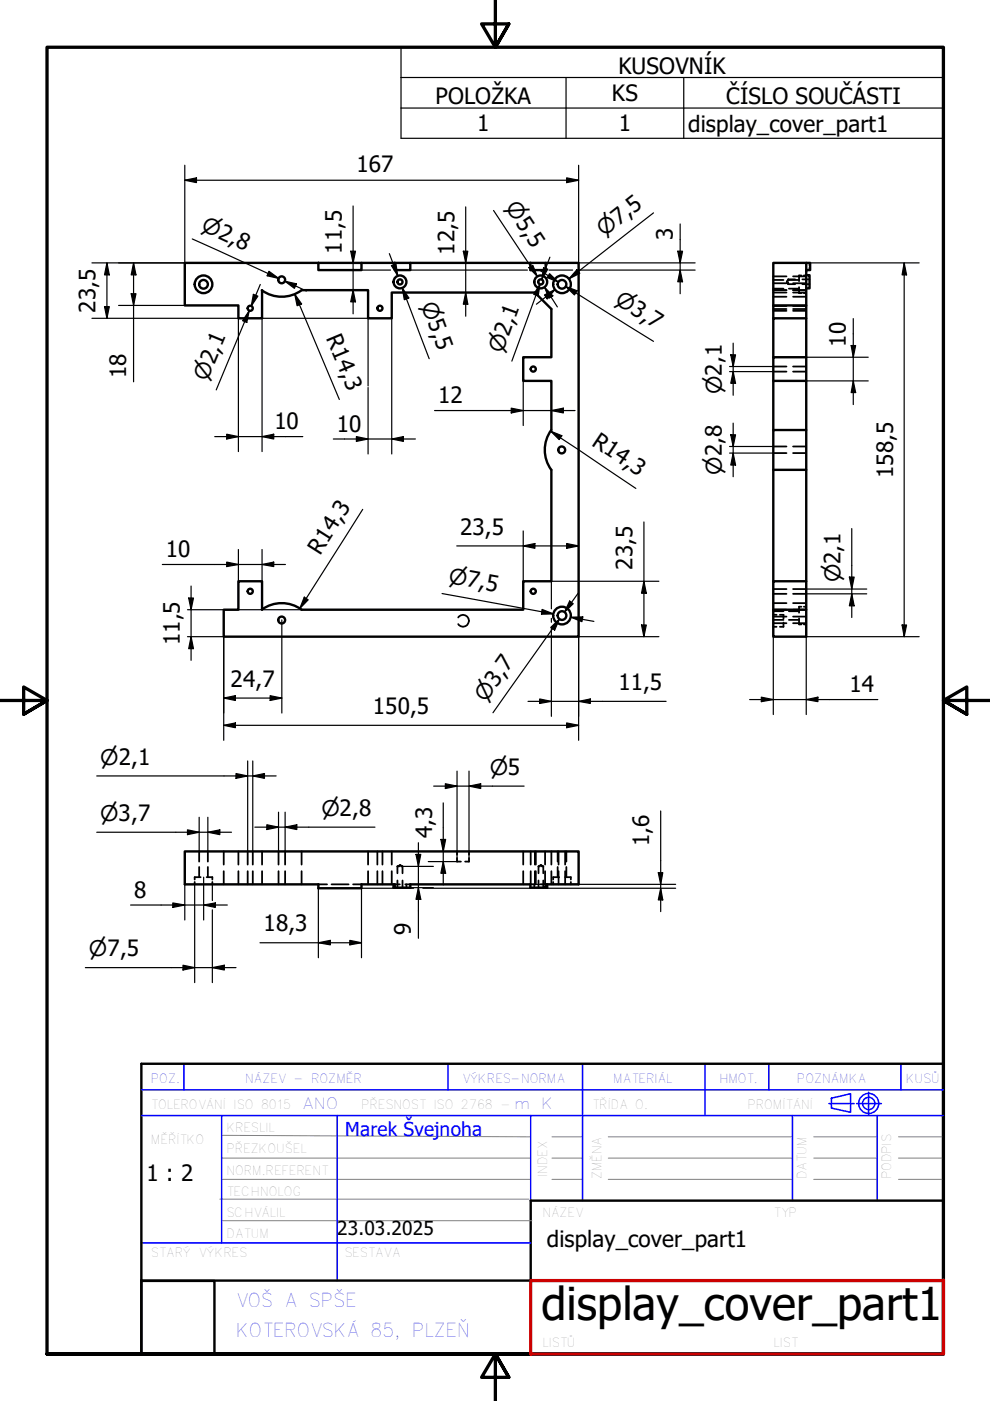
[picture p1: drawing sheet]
<svg xmlns="http://www.w3.org/2000/svg" width="210mm" height="297mm" viewBox="0 0 210 297" stroke-linecap="round" stroke-linejoin="round" font-family="sans-serif">
<g fill="none" stroke="#000" stroke-width=".38">
<path d="M164 58.6h2.8M164 59.4h2.1M166.9 59.5v.4M167.1 59.2v.3M167.1 59.9v.3M167.1 59.2l-.1 .2M167.1 59.2h1.5M167.3 59.4h2.1M168.1 58.6h2.8M169.9 58.4h-.5v1.2M170.1 59.2h1.5M170.4 58.4h.5"/>
<path d="M171.6 55.7v.5M171.6 56.8v.5M164 61.5h2.8M164 62h2.8M164 62.9h2.8M164 65.5h2.8M164 60.1h2.8M164 64.9h2.8M164 65.9h2.8M164 77.7h2.8M164 78.8h2.8M164 61.2h2.1"/>
<path d="M167 60.1l.1 .1M167.1 60.2h1.5M167.3 61.2h2.1M168.1 61.5h2.8M168.1 62h2.8M168.1 62.9h2.8M168.1 65.5h2.8M168.1 60.1h2.8M168.1 64.9h2.8M168.1 65.9h2.8M168.1 77.7h2.8M168.1 78.8h2.8"/>
<path d="M169.4 60.9v1.3h.5M170.1 60.2h1.5M170.4 62.2h.5M164 94.7h2.8M164 96.1h2.8M168.1 94.7h2.8M168.1 96.1h2.8M97.2 130.9a1.25 1.25 0 0 1 1.8-.2 1.25 1.25 0 0 1 0 1.9 1.25 1.25 0 0 1-1.8-.3M164 129.3h2.8M164 127.9h2.8M164 132.9h.7M164 130.4h.7"/>
<path d="M164 130.7h2.8M164 132.1h2.8M164 124.9h2.8M164 125.9h2.8M164 129.6h2.1M164 131.4h2.1M165.4 130.4h.7v.8M166.1 132v.9h-.7M167.3 129.6h2.1M167.3 131.4h2.1M168.1 129.3h2.8M168.1 127.9h2.8"/>
<path d="M168.1 130.7h2.8M168.1 132.1h2.8M168.1 124.9h2.8M168.1 125.9h2.8M169.4 131.1v1.3h.5M169.9 128.6h-.5v1.3M170.4 132.4h.5M170.4 128.6h.5M41.3 187v.5M42.2 180.5v2.2M42.2 183.8v2.2M42.5 186h-1.2v.5"/>
<path d="M43.8 186h1.2v.5M44.1 180.5v2.2M44.1 183.8v2.2M45 187v.5M47.4 180.5v2.8M47.4 184.7v2.8M50.5 180.5v2.8M50.5 184.7v2.8M52.5 180.5v2.8M52.5 184.7v2.8M53.6 180.5v2.8M53.6 184.7v2.8"/>
<path d="M55.6 180.5v2.8M55.6 184.7v2.8M59.1 180.5v2.8M59.1 184.7v2.8M60.5 180.5v2.8M60.5 184.7v2.8M63.9 180.5v2.8M63.9 184.7v2.8M67.5 187.5h1.8M70.3 187.5h3.6M74.9 187.5h1.7M78 180.5v2.8"/>
<path d="M78 184.7v2.8M80 180.5v2.8M80 184.7v2.8M81.1 180.5v2.8M81.1 184.7v2.8M83.1 180.5v2.8M83.1 184.7v2.8M83.7 187.5h1.1M84.3 183.7h.3M84.3 183.7v1.5M84.3 186.7v1.5M84.5 183.6l-.2 .1"/>
<path d="M84.6 183.5l.2-.1 .2 .1M85 183.7h.3M85.2 183.6l.1 .1M85.3 183.7v1.5M85.3 186.7v1.5M85.9 187.5h1.1M86.2 187.5v.3M86.2 187.9v.3M96.9 181.9v.8h.8M96.9 180.5v.7M99.4 181.9v.8h-.8M99.4 180.5v.7"/>
<path d="M110.9 180.5v2.8M110.9 184.7v2.8M112.5 187.5h1M112.5 180.5v2.8M112.5 184.7v2.8M113.3 187.5v.3M113.3 187.9v.3M113.4 180.5v2.8M113.4 184.7v2.8M113.6 180.5v2.8M113.6 184.7v2.8M114.2 183.7h.3"/>
<path d="M114.2 183.7v1.5M114.2 186.7v1.5M114.3 183.6l-.1 .1M114.5 183.5l.2-.1 .2 .1M114.6 187.5h1.1M114.9 183.7h.3M115 183.6l.2 .1M115.2 183.7v1.5M115.2 186.7v1.5M115.6 180.5v2.8M115.6 184.7v2.8M116.9 180.5v2.8"/>
<path d="M116.9 184.7v2.8M117.3 187v.5M118.2 180.5v2.2M118.2 183.8v2.2M118.4 180.5v2.8M118.4 184.7v2.8M118.6 186h-1.3v.5M119.8 186h1.2v.5M119.8 180.5v2.8M119.8 184.7v2.8M120.1 180.5v2.2M120.1 183.8v2.2"/>
<path d="M121 187v.5"/>
</g>
<g fill="none" stroke="#000" stroke-width=".51">
<path d="M67.5 55.7h9.1v1.6h-9.1zM67.5 55.7h-28.3v9.1h11.3v2.7h5.1v-6M76.6 55.7h7.1M83.7 55.7h3.3v1.6h-3.3zM87 55.7h25.5M112.5 55.7h3.2v1.6h-3.2zM115.7 55.7h7v79.3h-75.3v-5.7h3.1v-6.1h5.1v6.1M170.9 57.3h.9v-1.6h-.9v79.3h-6.9v-5.7h6.9M170.9 55.7h-6.9v9.1M170.9 58.3h.7v2.8h-.7M55.5 61.5a7.1 7.1 0 0 0 8.4 0h14.1v6h5.1v-5.5h30.3l3.5 3.5v10.2h-6v5.1h6v10.4a7.1 7.1 0 0 0 0 8.4v23.6h-6v6.1h-47M170.9 67.5h-6.9v8.2"/>
<path d="M170.9 64.8h-6.9v2.7M170.9 75.7h-6.9v5.1M170.9 99.6h-6.9v23.6M170.9 91.2h-6.9v8.4M170.9 80.8h-6.9v10.4M55.5 129.2a7.1 7.1 0 0 1 8.4 .1M170.9 123.2h-6.9v6.1M39.2 180.5h83.5v7h-7v.7h-3.2v-.7h-25.5v.7h-3.3v-.7h-7.1v.8h-9.1v-.8h-28.3zM83.4 187.5v.7h.3M116 187.5v.7h-.3"/>
<circle cx="59.7" cy="59.3" r=".73"/>
<circle cx="84.8" cy="59.8" r=".54"/>
<circle cx="84.8" cy="59.8" r="1.37"/>
<circle cx="114.6" cy="59.8" r=".54"/>
<circle cx="114.6" cy="59.8" r="1.37"/>
<circle cx="43.1" cy="60.3" r=".92"/>
<circle cx="43.1" cy="60.3" r="1.87"/>
<circle cx="53.1" cy="65.4" r=".54"/>
<circle cx="80.5" cy="65.4" r=".54"/>
<circle cx="113.1" cy="78.2" r=".54"/>
<circle cx="119.2" cy="60.3" r=".92"/>
<circle cx="119.2" cy="60.3" r="1.87"/>
<circle cx="119.1" cy="95.4" r=".73"/>
<circle cx="53.1" cy="125.4" r=".54"/>
<circle cx="59.7" cy="131.5" r=".73"/>
<circle cx="113.1" cy="125.4" r=".54"/>
<circle cx="119.2" cy="130.5" r=".92"/>
<circle cx="119.2" cy="130.5" r="1.87"/>
</g>
<path d="M85 16.4v-6.4h115v6.4M85 16.4h115v6.5M85 16.4v12.9h115v-6.4M120 16.4v12.9M145 16.4v12.9M85 22.9h115" fill="none" stroke="#000" stroke-width=".25"/>
<path d="M105 0v10l-2.9-4.9h5.8l-2.9 4.9 2.9-4.9M0 148.5h10l-5-2.8v5.7l5-2.9-5 2.9M210 148.5h-10l5-2.8v5.7l-5-2.9 5 2.9M10 287.1v-277.1h190v277.1h-190h190M107.9 292l-2.9-4.9 2.9 4.9h-5.8l2.9-4.9v9.9" fill="none" stroke="#000" stroke-width=".7"/>
<!-- layer: 1_SILNA -->
<path d="M200 254.6h-87.5v16.9M30 271.6h15.5v15.5h-15.5zM30 271.5h82.6M200 271.4v-45.9h-170v61.6h82.6" fill="none" stroke="#000" stroke-width=".51"/>
<!-- layer: 2_SLABA -->
<g fill="none" stroke="#808080" stroke-width=".21">
<path d="M46.6 254.2h65.5M47 245.5h65.5M47 240.7l65.5 .3M47 250h65.5M47.2 258.8h65.6M117 241h6.5M117 245.5h6.5M117 250h6.5M129 241h39M129 245.5h39M129 250h39M172.5 241h13.5"/>
<path d="M172.5 245.5h13.5M172.5 250h13.5M190.5 241h9.5M190.5 245.5h9.5M190.5 250h9.5"/>
</g>
<!-- layer: 8_TEXTY -->
<g fill="none" stroke="#00f" stroke-width=".32">
<path d="M30 236.5h170M30 231.1h170M39 225.5v5.6M47 236.6v27M71.5 236.5v35M95 225.5v5.6M112.5 236.5v18.1M123.5 225.5v29.1M149.5 225.5v11M163 225.5v5.6M168 236.5v18.1M175.8 234h5.3"/>
<path d="M176.3 232.8l4-.9v3.9l-4-.9zM181.6 234h5.3M184.1 231.6v4.7M186 236.5v18.1M191 225.5v5.6M30 263.5h82.5"/>
<circle cx="184.2" cy="234" r="2.13"/>
<circle cx="184.2" cy="234" r="1.3"/>
</g>
<!-- layer: 3_TUCNA -->
<path d="M112.6 271.5h87.4M200 271.4v15.7h-87.5v-15.6" fill="none" stroke="#c00" stroke-width=".7"/>
<g fill="none" stroke="#000" stroke-width=".25">
<path d="M39.2 38.2l2.5-.5v1zM39.2 38.2h83.5M39.2 35v20.7M120.1 37.7l2.6 .5-2.6 .5zM122.7 35v20.7M19.5 55.7h127.9M22.7 55.7l.5 2.6h-1zM22.7 55.7v11.8M28.3 55.7l.5 2.6h-1zM28.3 55.7v25.2M40.8 50.7l18.3 8.3-2.3-1M57 57.5l2.1 1.5-2.5-.5z"/>
<path d="M60.4 59.6l2.5 .6-.5 .9zM60.4 59.6l4.6 2.1M74.4 53.3h1l-.5 2.4zM74.9 43.7v22.8M76.6 57.3h6.2M82.5 53.8l1.8 4.7M83 56.3l.9-.4 .4 2.6zM85 57.3h26.8M98.2 53.3h1l-.5 2.4zM98.7 43.9v23.1M104.6 44.6l9.3 14-1.4-2.1M112.1 56.8l.9-.6 .9 2.4z"/>
<path d="M114.2 57.1l4.2 2.7M114.2 57.3h.3M115.3 56.8l.8 .3-1.2 2.1zM116.4 57.3h5M116.5 58l1.9 1.8-2.4-.9zM116.6 54.5l-1.7 4.7M122.2 57.3h25.2M122.3 57.2l.6 .8-2.3 1.1zM138.6 45.1l-18 14 2-1.5M143.7 53.3h1l-.5 2.4zM144.2 57.3l.5 2.4h-1zM144.2 47.5v14.8"/>
<path d="M170.9 55.7h24M191.7 55.7l.5 2.6h-.9zM191.7 55.7v79.3M19.5 67.5h31.6M22.2 65h1l-.5 2.5zM25.1 64.8h14.1M27.8 62.3h1l-.5 2.5zM50.5 67.5v28.2M51.9 68.2l.9-2.3-7 16.8M52.8 65.9l-.5 2.5-.9-.4zM53.2 67.5h24.8v14.3M53.7 62.4l1 .4-1.4 2.1z"/>
<path d="M55.2 60.3l-1.9 4.6M55.6 67.5v28.2M62.5 62.3l1.4 2.1-.9 .4zM62.5 62.3l9.4 22.4M74.9 61.5l.5 2.5h-1zM83.1 67.5v28.8M85.3 61l1.4 2.2-1 .3zM86.2 63.4l-.9-2.4 5.7 15.1M98.7 62l.5 2.5h-1zM113.7 62.6l.8-2.4-6 16.4M114.5 60.2l-.4 2.5-.9-.3zM115.4 62.5l2.3-1.1-1.7 2z"/>
<path d="M115.4 60.9l1.8 1.8-.8 .5zM115.4 60.9l2.8 4.2M117.7 61.4l-4 3.1M120 60.8l2.4 .8-.6 .9zM122 62.1l-2-1.3 18.6 11.6M154.7 78.8h9.3M154.7 77.7h9.3M154.9 75.2h1.1l-.6 2.5zM155.4 78.8l.6 2.5h-1.1zM155.4 72.8v11M170.9 75.7h13.2M180.5 73.3h.9l-.5 2.4z"/>
<path d="M180.9 67.5v18.3M45.5 92.6h18.7M48.1 92.1l2.4 .5-2.4 .5zM55.6 92.6l2.4-.5v1zM70.7 93.1h17.4M75.6 92.6l2.4 .5-2.4 .5zM78 82.2v14.1M83.1 93.1l2.4-.5v1zM92.1 87h29.8M108.4 86.5l2.5 .5-2.5 .6zM110.9 80.8v9.4M116.8 91.4l2.3 1-.5 .8z"/>
<path d="M116.8 91.4l18 12.2M116.9 87l2.5-.5v1.1zM154.7 96.1h9.3M154.7 94.7h9.3M154.9 92.2h1.1l-.6 2.5zM155.4 96.1l.6 2.5h-1.1zM155.4 89.7v11.4M170.9 80.8h13.2M180.9 80.8l.5 2.4h-.9zM34.4 119.7h26.1M48.1 119.2l2.4 .5-2.4 .4zM50.5 116.5v6.7"/>
<path d="M55.6 119.7l2.4-.5v.9zM55.6 116.5v6.7M76.9 108l-13.3 21M96.8 115.7h25.9M110.9 115.7l2.5-.5v1.1zM110.9 112.6v10.6M120.1 115.2l2.6 .5-2.6 .6zM136.5 110.7v24.3M180.6 112.1v18.8M39.8 135h7.6v22M39.8 129.3h24.1M40 126.8h1l-.5 2.5z"/>
<path d="M40.5 135l.5 2.5h-1zM40.5 124.3v15.7M59.8 131.4v19.8M64.5 126.6l.8 .6-1.7 1.8zM93.7 125.8l23.6 4.4-2.4-.5M114.9 129.2l2.4 1h-2.5zM116.8 133l1.8-1.8-1 2.4zM116.9 131.1v.8M116.9 133v18.9M117.2 133.3l1.4-2.1-14.1 19.9M120.8 127.4l.7 .6-1.8 1.8zM121 130.9l2.6-.1-.2 1z"/>
<path d="M121 130.9l4.9 .8M122.6 125.7l-2.9 4.1M136 132.5h1l-.5 2.5zM136.5 123.2l.5 2.6h-1zM139.7 135h-17v22M139.7 123.2h-22.8v5.9M164 123.2v28.3M170.9 135h24M170.9 124.9h12.9M170.9 125.9h12.9M170.9 123.2v28.3M180.1 122.4h1l-.5 2.5z"/>
<path d="M180.6 125.9l.5 2.5h-1zM191.3 132.5h.9l-.5 2.5zM47.4 153.8l2.5-.5v1zM47.4 148l2.5-.5v1zM47.4 153.8h75.3M47.4 148h12.4M57.3 147.5l2.5 .5-2.5 .5zM112 148.7h29.2M114.4 148.2l2.5 .5-2.5 .4zM120.1 153.3l2.6 .5-2.6 .5zM122.7 148.7l2.5-.5v.9zM158.9 148.3h27.2"/>
<path d="M161.4 147.8l2.6 .5-2.6 .5zM170.9 148.3l2.5-.5v1zM20.5 176.5h28.6M20.5 164.5h38M39.8 175.9l2.4 .6-2.4 .5zM42.2 173.3v7.2M44.1 176.5l2.5-.6v1.1zM44.1 173.3v7.2M50 164l2.5 .5-2.5 .5zM52.5 161.3v19.2M53.6 164.5l2.5-.5v1zM53.6 161.3v19.2"/>
<path d="M54 175.4h25.5M56.6 174.9l2.5 .5-2.5 .5zM59.1 172.2v8.3M60.5 175.4l2.4-.5v1zM60.5 172.2v8.3M88.7 178.7v20.2M91.9 166.7h19.2M93.5 178h1l-.5 2.5zM94 170.2v17.4M94.4 166.2l2.5 .5-2.5 .5zM96.9 163.5v19.2h-6.1M99.4 166.7l2.5-.5v1z"/>
<path d="M99.4 163.5v19.2M140.1 171.9v21.4M27.7 191.9h20.5M36.6 191.4l2.6 .5-2.6 .5zM39.2 187.5v7.6M41.3 187.5v20.8M43.2 191.9l2.5-.5v1zM43.2 186v9.1M45 187.5v3.4M45 192.9v15.4M55.1 199.9h21.5M67.5 199.9l2.5-.5v.9z"/>
<path d="M67.5 188.3v14.8M74.2 199.4l2.4 .5-2.4 .4zM85.3 183.7h6.6M87 188.2h4.9M87.7 188.3h-11.1v14.8M88.2 181.2h1l-.5 2.5zM88.7 188.2l.5 2.5h-1zM89.7 188.3h53.6M94 182.7l.5 2.5h-1zM112.5 187.5h30.8M139.6 185h.9l-.4 2.5zM140.1 188.3l.4 2.5h-.9z"/>
<path d="M18.1 205.2h31.9M38.8 204.6l2.5 .6-2.5 .5zM45 205.2l2.6-.6v1.1z"/>
</g>
<g fill="#000">
<path d="M39.2 38.2l2.5-.5v1zM120.1 37.7l2.6 .5-2.6 .5zM22.7 55.7l.5 2.6h-1zM28.3 55.7l.5 2.6h-1zM57 57.5l2.1 1.5-2.5-.5zM74.4 53.3h1l-.5 2.4zM83 56.3l.9-.4 .4 2.6zM98.2 53.3h1l-.5 2.4zM112.1 56.8l.9-.6 .9 2.4zM115.3 56.8l.8 .3-1.2 2.1zM116.5 58l1.9 1.8-2.4-.9zM122.3 57.2l.6 .8-2.3 1.1z"/>
<path d="M143.7 53.3h1l-.5 2.4zM144.2 57.3l.5 2.4h-1zM191.7 55.7l.5 2.6h-.9zM22.2 65h1l-.5 2.5zM27.8 62.3h1l-.5 2.5zM52.8 65.9l-.5 2.5-.9-.4zM53.7 62.4l1 .4-1.4 2.1zM60.4 59.6l2.5 .6-.5 .9zM62.5 62.3l1.4 2.1-.9 .4zM74.9 61.5l.5 2.5h-1zM85.3 61l1.4 2.2-1 .3zM98.7 62l.5 2.5h-1z"/>
<path d="M114.5 60.2l-.4 2.5-.9-.3zM115.4 62.5l2.3-1.1-1.7 2zM115.4 60.9l1.8 1.8-.8 .5zM120 60.8l2.4 .8-.6 .9zM154.9 75.2h1.1l-.6 2.5zM180.5 73.3h.9l-.5 2.4zM48.1 92.1l2.4 .5-2.4 .5zM55.6 92.6l2.4-.5v1zM75.6 92.6l2.4 .5-2.4 .5zM83.1 93.1l2.4-.5v1zM108.4 86.5l2.5 .5-2.5 .6zM116.8 91.4l2.3 1-.5 .8z"/>
<path d="M116.9 87l2.5-.5v1.1zM154.9 92.2h1.1l-.6 2.5zM155.4 96.1l.6 2.5h-1.1zM155.4 78.8l.6 2.5h-1.1zM180.9 80.8l.5 2.4h-.9zM55.6 119.7l2.4-.5v.9zM110.9 115.7l2.5-.5v1.1zM120.1 115.2l2.6 .5-2.6 .6zM40 126.8h1l-.5 2.5zM40.5 135l.5 2.5h-1zM48.1 119.2l2.4 .5-2.4 .4zM64.5 126.6l.8 .6-1.7 1.8z"/>
<path d="M114.9 129.2l2.4 1h-2.5zM116.8 133l1.8-1.8-1 2.4zM120.8 127.4l.7 .6-1.8 1.8zM121 130.9l2.6-.1-.2 1zM136 132.5h1l-.5 2.5zM136.5 123.2l.5 2.6h-1zM180.1 122.4h1l-.5 2.5zM180.6 125.9l.5 2.5h-1zM191.3 132.5h.9l-.5 2.5zM47.4 153.8l2.5-.5v1zM47.4 148l2.5-.5v1zM57.3 147.5l2.5 .5-2.5 .5z"/>
<path d="M114.4 148.2l2.5 .5-2.5 .4zM120.1 153.3l2.6 .5-2.6 .5zM122.7 148.7l2.5-.5v.9zM161.4 147.8l2.6 .5-2.6 .5zM170.9 148.3l2.5-.5v1zM39.8 175.9l2.4 .6-2.4 .5zM44.1 176.5l2.5-.6v1.1zM50 164l2.5 .5-2.5 .5zM53.6 164.5l2.5-.5v1zM56.6 174.9l2.5 .5-2.5 .5zM60.5 175.4l2.4-.5v1zM93.5 178h1l-.5 2.5z"/>
<path d="M94.4 166.2l2.5 .5-2.5 .5zM99.4 166.7l2.5-.5v1zM36.6 191.4l2.6 .5-2.6 .5zM43.2 191.9l2.5-.5v1zM67.5 199.9l2.5-.5v.9zM88.2 181.2h1l-.5 2.5zM88.7 188.2l.5 2.5h-1zM94 182.7l.5 2.5h-1zM139.6 185h.9l-.4 2.5zM140.1 188.3l.4 2.5h-.9zM38.8 204.6l2.5 .6-2.5 .5zM45 205.2l2.6-.6v1.1z"/>
<path d="M74.2 199.4l2.4 .5-2.4 .4z"/>
</g>
<text font-size="9.6" x="114.8" y="279.8">display_cover_part1</text>
<g font-size="4.8">
<text x="131.1" y="15.7">KUSOVNÍK</text>
<text x="92.3" y="22.1">POLOŽKA</text>
<text x="129.7" y="21.4">KS</text>
<text x="154" y="22.1">ČÍSLO SOUČÁSTI</text>
<text x="101.2" y="27.9">1</text>
<text x="131.2" y="27.9">1</text>
<text x="145.9" y="27.9">display_cover_part1</text>
<text x="75.6" y="36.6">167</text>
<text x="72.5" y="53.8" transform="rotate(-90 72.5 53.8)">11,5</text>
<text x="96.3" y="54" transform="rotate(-90 96.3 54)">12,5</text>
<text x="142.6" y="50.8" transform="rotate(-90 142.6 50.8)">3</text>
<text x="20.3" y="66.3" transform="rotate(-90 20.3 66.3)">23,5</text>
<text x="69.1" y="71.7" transform="rotate(67 69.1 71.7)">R14,3</text>
<text x="179.3" y="73.5" transform="rotate(-90 179.3 73.5)">10</text>
<text x="26.7" y="80.2" transform="rotate(-90 26.7 80.2)">18</text>
<text x="92.9" y="85.5">12</text>
<text x="58.2" y="91">10</text>
<text x="71.4" y="91.5">10</text>
<text x="125.3" y="94.3" transform="rotate(34 125.3 94.3)">R14,3</text>
<text x="189.4" y="101.4" transform="rotate(-90 189.4 101.4)">158,5</text>
<text x="97.6" y="113.3">23,5</text>
<text x="35.2" y="118">10</text>
<text x="67.9" y="117.8" transform="rotate(-58 67.9 117.8)">R14,3</text>
<text x="134.1" y="120.8" transform="rotate(-90 134.1 120.8)">23,5</text>
<text x="38.1" y="136.8" transform="rotate(-90 38.1 136.8)">11,5</text>
<text x="48.9" y="145.6">24,7</text>
<text x="131.1" y="146.3">11,5</text>
<text x="180.1" y="146.8">14</text>
<text x="79.1" y="151.4">150,5</text>
<text x="91.6" y="177.7" transform="rotate(-90 91.6 177.7)">4,3</text>
<text x="137.7" y="179.4" transform="rotate(-90 137.7 179.4)">1,6</text>
<text x="28.4" y="190.3">8</text>
<text x="55.9" y="197.5">18,3</text>
<text x="87.1" y="198.2" transform="rotate(-90 87.1 198.2)">9</text>
<text x="31.1" y="250.4">1 : 2</text>
<text x="116" y="264.5">display_cover_part1</text>
</g>
<g font-size="4.6">
<text x="107.1" y="43.9" transform="rotate(57 107.1 43.9)">⌀5,5</text>
<text x="42.4" y="48.8" transform="rotate(25 42.4 48.8)">⌀2,8</text>
<text x="128.1" y="50.3" transform="rotate(-38 128.1 50.3)">⌀7,5</text>
<text x="89.2" y="64.6" transform="rotate(69 89.2 64.6)">⌀5,5</text>
<text x="130.2" y="64.3" transform="rotate(32 130.2 64.3)">⌀3,7</text>
<text x="106.6" y="75" transform="rotate(-70 106.6 75)">⌀2,1</text>
<text x="43.9" y="81" transform="rotate(-68 43.9 81)">⌀2,1</text>
<text x="153" y="83.6" transform="rotate(-90 153 83.6)">⌀2,1</text>
<text x="153" y="100.7" transform="rotate(-90 153 100.7)">⌀2,8</text>
<text x="94.9" y="123.6" transform="rotate(10 94.9 123.6)">⌀7,5</text>
<text x="178.2" y="123.5" transform="rotate(-90 178.2 123.5)">⌀2,1</text>
<text x="103" y="149.1" transform="rotate(-55 103 149.1)">⌀3,7</text>
<text x="21.3" y="162.1">⌀2,1</text>
<text x="103.8" y="164.3">⌀5</text>
<text x="68.1" y="173">⌀2,8</text>
<text x="21.3" y="174.1">⌀3,7</text>
<text x="18.9" y="202.7">⌀7,5</text>
</g>
<text font-size="4.1" fill="#00f" x="73.2" y="240.8">Marek Švejnoha</text>
<text font-size="4.1" x="71.5" y="261.9">23.03.2025</text>
<g font-size="4" fill="#00f">
<text x="50" y="277">VOŠ A SPŠE</text>
<text x="50" y="283.5">KOTEROVSKÁ 85, PLZEŇ</text>
</g>
<g font-size="3.3" fill="#00f">
<text x="64" y="235.1">ANO</text>
<text x="109" y="235.1">m K</text>
</g>
<g font-size="2.7" fill="#00f">
<text x="32" y="229.5">POZ.</text>
<text x="52" y="229.5">NÁZEV - ROZMĚR</text>
<text x="98" y="229.5">VÝKRES-NORMA</text>
<text x="130" y="229.5">MATERIÁL</text>
<text x="152.5" y="229.5">HMOT.</text>
<text x="169" y="229.5">POZNÁMKA</text>
<text x="192" y="229.5">KUSŮ</text>
</g>
<g font-size="2.7" fill="#808080">
<text x="32" y="235.1">TOLEROVÁNÍ ISO 8015</text>
<text x="76.6" y="235.1">PŘESNOST ISO 2768 -</text>
<text x="125.5" y="235.1">TŘÍDA O.</text>
<text x="158.5" y="235.1">PROMÍTÁNÍ</text>
<text x="32" y="242.6">MĚŘÍTKO</text>
<text x="48" y="244.5">PŘEZKOUŠEL</text>
<text x="48" y="240">KRESLIL</text>
<text x="48" y="249">NORM.REFERENT</text>
<text x="116" y="249.5" transform="rotate(-90 116 249.5)">INDEX</text>
<text x="127.5" y="250" transform="rotate(-90 127.5 250)">ZMĚNA</text>
<text x="171" y="250" transform="rotate(-90 171 250)">DATUM</text>
<text x="48" y="253.5">TECHNOLOG</text>
<text x="48" y="262.6">DATUM</text>
<text x="48" y="258">SCHVÁLIL</text>
<text x="115" y="258">NÁZEV</text>
<text x="164" y="258">TYP</text>
<text x="32" y="266.6">STARÝ VÝKRES</text>
<text x="73" y="266.6">SESTAVA</text>
</g>
</svg>
